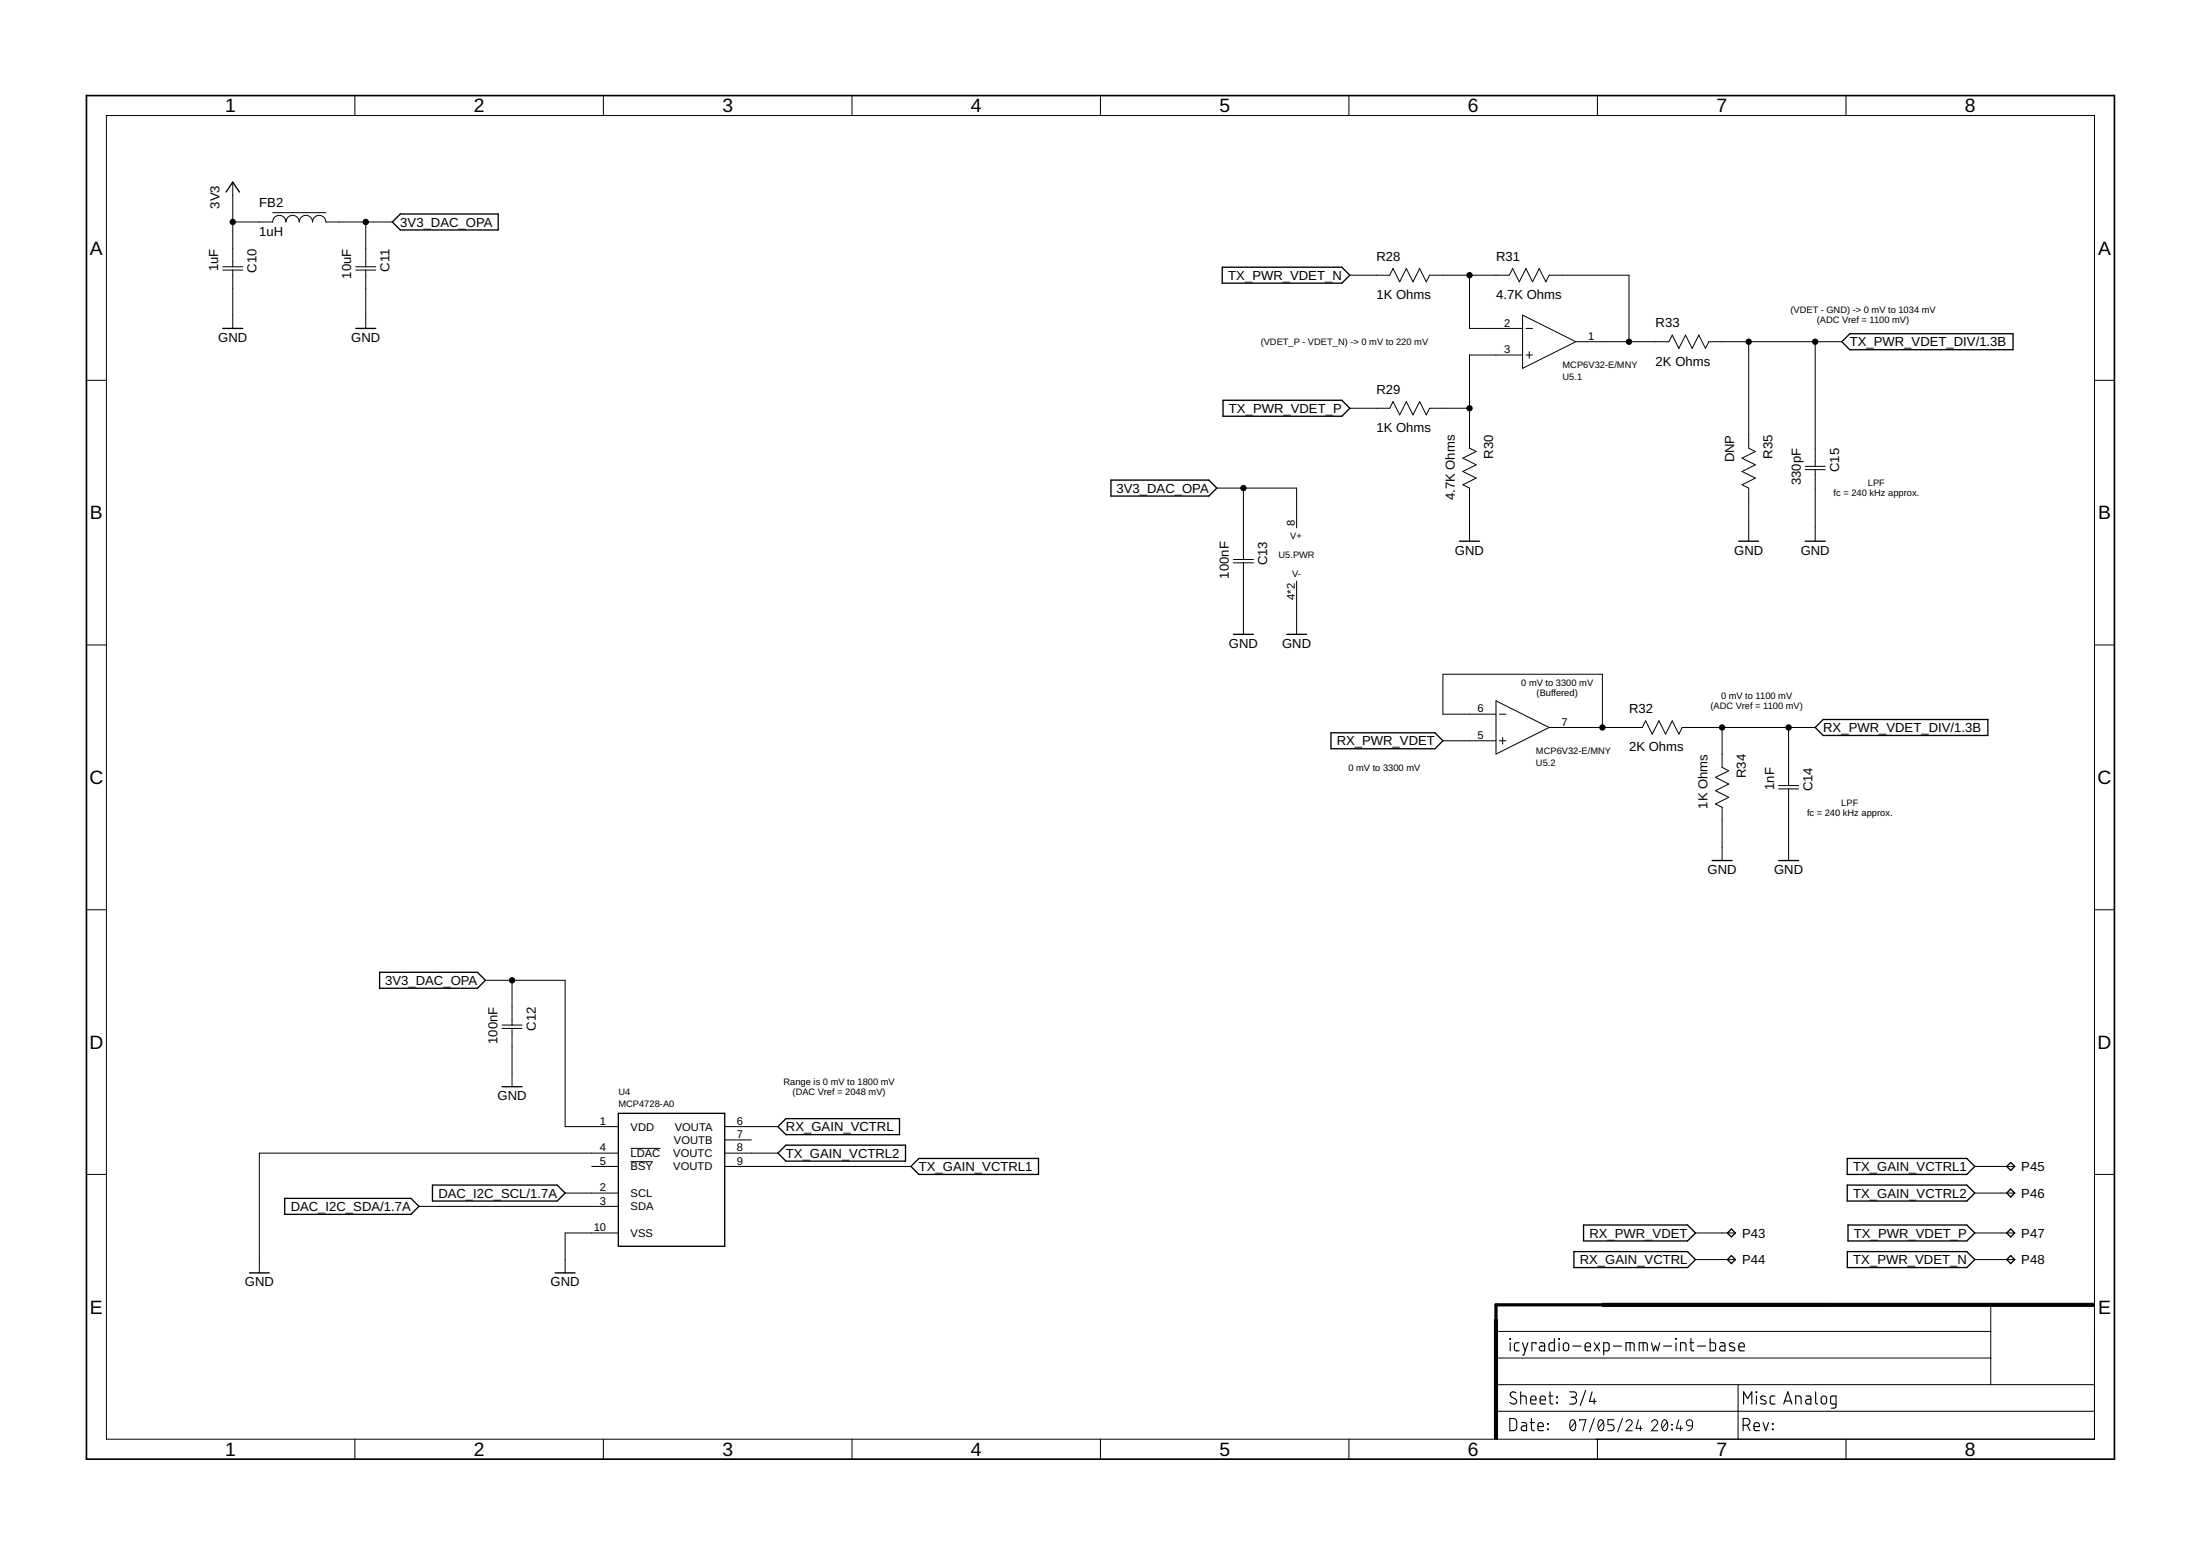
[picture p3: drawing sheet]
<svg xmlns="http://www.w3.org/2000/svg" width="420mm" height="297mm" viewBox="0 0 420 297" stroke-linecap="round" stroke-linejoin="round" font-family="sans-serif">
<g fill="none" stroke="#000" stroke-width=".19">
<path d="M67.8 18.2v3.9M115.2 18.2v3.9M162.7 18.2v3.9M210.2 18.2v3.9M257.6 18.2v3.9M305.1 18.2v3.9M352.6 18.2v3.9M20.3 22.1h379.7v252.6h-379.7zM44.4 34.8v16.1M42.5 50.9h3.9M42.5 51.6h3.9M44.4 42.4h7.7a1.27 1.27 0 0 1 1.2-1.3 1.27 1.27 0 0 1 1.3 1.3 1.27 1.27 0 0 1 1.3-1.3 1.27 1.27 0 0 1 1.2 1.3 1.27 1.27 0 0 1 1.3-1.3 1.27 1.27 0 0 1 1.3 1.3 1.27 1.27 0 0 1 1.3-1.3 1.27 1.27 0 0 1 1.2 1.3h12.7"/>
<path d="M44.4 51.6v11.1M52.1 40.6h10.1M67.9 50.9h3.9M67.9 51.6h3.9M69.8 42.4v8.5M69.8 51.6v11.1M257.8 52.5h7.6l.6-1.2 1.3 2.5 1.3-2.5 1.3 2.5 1.2-2.5 1.3 2.5 .6-1.3h15.2l.7-1.2 1.3 2.5 1.2-2.5 1.3 2.5 1.3-2.5 1.2 2.5 .7-1.3h15.2v12.7M280.6 52.5v10.2h10.2M16.5 72.6h3.8M257.8 77.9h7.6l.6-1.2 1.3 2.5 1.3-2.5 1.3 2.5 1.2-2.5 1.3 2.5 .6-1.3h7.6M290.8 67.8h-10.2v17.8l1.3 .6-2.5 1.3 2.5 1.2-2.5 1.3 2.5 1.3-2.5 1.2 1.2 .7v10.1M290.8 60.2l10.1 5-10.1 5.1z"/>
<path d="M291.4 67.8h1.3M291.4 62.7h1.3M292.1 67.1v1.3M300.9 65.2h17.8l.7-1.2 1.2 2.5 1.3-2.5 1.3 2.5 1.2-2.5 1.3 2.5 .6-1.3h25.4M334 65.2v20.4l1.2 .6-2.5 1.3 2.5 1.2-2.5 1.3 2.5 1.3-2.5 1.2 1.3 .7v10.1M346.7 65.2v23.8M400 72.6h3.8M232.4 93.2h15.2v7.6M237.5 93.2v13.6M344.8 89h3.8M344.8 89.7h3.8M346.7 89.7v13.6"/>
<path d="M235.6 106.8h3.8M235.6 107.4h3.8M237.5 107.4v13.7M247.6 110.9v10.2M16.5 123.1h3.8M285.7 136.3h-10.1v-7.6h30.4v10.2M285.7 133.8l10.2 5.1-10.2 5.1zM286.3 136.3h1.3M295.9 138.9h17.7l.7-1.3 1.3 2.5 1.2-2.5 1.3 2.5 1.3-2.5 1.2 2.5 .7-1.2h25.4M328.9 138.9v7.6l1.3 .6-2.6 1.3 2.6 1.3-2.6 1.2 2.6 1.3-2.6 1.3 1.3 .6v10.2M341.6 138.9v11.1M400 123.1h3.8"/>
<path d="M275.6 141.4h10.1M286.3 141.4h1.3M287 140.8v1.2M339.7 150h3.8M339.7 150.6h3.8M341.6 150.6v13.7M16.5 173.7h3.8M400 173.7h3.8M92.7 187.1h15.2v28h10.2M95.9 195.7h3.8M95.9 196.3h3.8M97.8 187.1v8.6"/>
<path d="M97.8 196.3v11.2M120.4 219.2h5.7M138.4 215.1h10.2M138.4 217.6h5.1M16.5 224.2h3.8M80 230.3h38.1M107.9 227.8h10.2M113 222.7h5.1M118.1 235.4h-10.2v7.6M118.1 220.1h-68.6v22.9M120.4 221.8h4.3M138.4 220.1h10.2"/>
<path d="M138.4 222.7h35.6M323.8 235.4h7.6M377.1 235.4h7.7M377.1 227.8h7.7M377.1 222.7h7.7M400 224.2h3.8M285.7 254.2h94.5M285.7 259.2h94.5M323.8 240.5h7.6M377.1 240.5h7.7M380.2 249.1v15.2M67.8 274.7v3.9"/>
<path d="M115.2 274.7v3.9M162.7 274.7v3.9M210.2 274.7v3.9M257.6 274.7v3.9M285.7 269.4h114.3M285.7 264.3h114.3M300 271.2a.49 .49 0 0 1 .6-.1 .49 .49 0 0 1 .3 .5 1.21 1.21 0 0 1-.5 1.5 1.26 1.26 0 0 1-.4-1.8zM300.8 271.5l-.9 1.2M301.7 271.3v-.3h1.2l-.6 2.1M304.5 270.8l-.9 2.6M305.1 274.7v3.9M305.4 271.2a.56 .56 0 0 1 .7 0 .56 .56 0 0 1 .2 .6v.8a.51 .51 0 0 1-.5 .5 .51 .51 0 0 1-.6-.5v-.8z"/>
<path d="M306.2 271.5l-.9 1.2M308.3 271h-1.2v1h.7a.59 .59 0 0 1 .5 .6 .59 .59 0 0 1-.5 .5h-.7M309.9 270.8l-1 2.6M310.5 271.5a.58 .58 0 0 1 .9-.5 .58 .58 0 0 1 .1 1l-1 1.1h1.2M312.9 271l-.4 1.7h1.1M313.3 272.2v.9M315.4 271.5a.58 .58 0 0 1 .8-.5 .58 .58 0 0 1 .2 1l-1 1.1h1.2M317.6 271.2a.49 .49 0 0 1 .6-.1 .49 .49 0 0 1 .2 .5 1.21 1.21 0 0 1-.5 1.5 1.35 1.35 0 0 1-.3-1.9zM318.4 271.5l-.9 1.2M319.3 271.9l.1 .1zM319.3 272.8l.1 .2zM320.6 271l-.5 1.7h1.2"/>
<path d="M321 272.2v.9M322.2 271.2l.4-.2 .5 .2 .1 1h-.7l-.3-.1-.1-.4zM323.2 272.2l-.2 .7-.7 .2M331.9 264.3v10.4M352.6 274.7v3.9"/>
</g>
<g fill="none" stroke="#000" stroke-width=".25">
<path d="M43.2 36.7l1.2-1.9 1.3 1.9M74.9 42.4l1.6-1.5h18.6v3h-18.6zM233.4 51h22.9l1.5 1.5-1.5 1.6h-22.9zM42.5 62.7h3.9M67.9 62.7h3.9M233.6 76.4h22.7l1.5 1.5-1.5 1.6h-22.7zM353.3 63.7h31.2v3.1h-31.2l-1.6-1.6zM212.2 91.7h18.7l1.5 1.5-1.5 1.5h-18.7zM278.7 103.3h3.9M332.1 103.3h3.8M344.8 103.3h3.8M235.6 121.1h3.8"/>
<path d="M245.7 121.1h3.8M254.2 139.9h19.8l1.6 1.5-1.6 1.5h-19.8zM346.7 138.9l1.5-1.5h31.4v3h-31.4zM327 164.3h3.8M339.7 164.3h3.8M72.5 185.6h18.7l1.5 1.5-1.5 1.6h-18.7zM95.9 207.5h3.8M118.1 212.5h20.3v25.4h-20.3zM148.6 215.1l1.5-1.5h21.7v3h-21.7zM54.4 228.8h24.1l1.5 1.5-1.5 1.5h-24.1zM82.6 226.2h23.8l1.5 1.6-1.5 1.5h-23.8zM148.6 220.1l1.5-1.5h22.8v3.1h-22.8z"/>
<path d="M174 222.7l1.5-1.6h22.8v3.1h-22.8zM300.6 238.9h21.7l1.5 1.6-1.5 1.5h-21.7zM302.4 233.8h19.9l1.5 1.6-1.5 1.5h-19.9zM330.7 234.6l.7 .8-.7 .7-.8-.7zM330.7 239.7l.7 .8-.7 .7-.8-.7zM352.8 226.2h22.8l1.5 1.6-1.5 1.5h-22.8zM352.8 221.1h22.8l1.5 1.6-1.5 1.5h-22.8zM352.8 238.9h22.8l1.5 1.6-1.5 1.5h-22.8zM352.9 233.8h22.7l1.5 1.6-1.5 1.5h-22.7zM383.2 227.8l.8-.8 .8 .8-.8 .7zM384 234.6l.8 .8-.8 .7-.8-.7zM384 239.7l.8 .8-.8 .7-.8-.7z"/>
<path d="M384 221.9l.8 .8-.8 .7-.8-.7zM47.6 243h3.8M106 243h3.8"/>
</g>
<path d="M16.5 18.2h387.3v260.4h-387.3z" fill="none" stroke="#000" stroke-width=".32"/>
<path d="M285.4 251.9h.6v22.8h-.6zM306 248.8h94v.6h-94z" fill="#000" stroke="#000" stroke-width=".19"/>
<path d="M349.2 249.1h-63.5v3.8" fill="none" stroke="#000" stroke-width=".61"/>
<g fill="none" stroke="#000" stroke-width=".21">
<path d="M288.4 255.5l.1 .2zM288.4 256.3v1.6M290.1 256.3h-.6l-.3 .4 .1 1.1 .8 .1M290.8 256.3l.5 1.6M291.8 256.3l-.8 2.4h-.2M293.3 256.6v-.3h-.7v1.6M294.1 256.3h.6l.3 .4v1.2h-.6a.46 .46 0 0 1-.4-.5 .46 .46 0 0 1 .4-.4h.6M296.9 255.5v2.4h-.8l-.3-.4 .1-.9 .2-.3h.8M297.7 255.5l.1 .2zM297.8 256.3v1.6M298.8 256.4l.4-.1a.92 .92 0 0 1 .1 1.5l-.3 .1a.92 .92 0 0 1-.2-1.5zM300.4 257h1.5"/>
<path d="M302.7 257.1h1.1a.55 .55 0 0 0-.4-.8 .55 .55 0 0 0-.7 .5l.1 1 1 .1M304.5 256.3l1 1.6M305.5 256.3l-1 1.6M306.3 257.9h.8l.2-.3v-1l-.2-.3h-.8v2.4M308.1 257h1.6M310.5 257.9v-1.6l1.5 .1 .1 .3v1.2M311.3 256.3v1.6M313.1 257.9v-1.6l1.4 .1 .1 1.5M313.8 256.3v1.6M315.4 256.3l.4 1.6 .4-1.1 .4 1.1 .4-1.6M317.7 257h1.6M320 255.5l.1 .2z"/>
<path d="M320.1 256.3v1.6M321 257.9v-1.6l.9 .1 .1 1.5M322.7 256.3h.8M322.9 255.5l.1 2.1 .2 .3h.3M324.2 257h1.5M326.6 255.5v2.4h.8l.2-.3v-1l-.2-.3h-.8M328.5 256.3h.7l.2 .3v1.3h-.6a.46 .46 0 0 1-.4-.5 .46 .46 0 0 1 .4-.4h.6M331.2 256.5a.61 .61 0 0 0-.9 .1v.3l1 .4v.4a.82 .82 0 0 1-1 0M332.1 257.1h1a.56 .56 0 0 0-.3-.8 .56 .56 0 0 0-.7 .5l.1 1 .9 .1M288.4 270.8h.8l.4 .4v1.5l-.4 .4h-.8zM289.5 265.9a.58 .58 0 0 0-.9-.1 .58 .58 0 0 0 .1 .9l.7 .4a.58 .58 0 0 1 .1 .8 .58 .58 0 0 1-.9 0l-.2-.2M290.4 266.5l1 .1 .1 .3v1.1"/>
<path d="M290.4 265.7v2.3M290.6 271.6h.7l.2 .3v1.2h-.5a.46 .46 0 0 1-.5-.4 .46 .46 0 0 1 .5-.5h.5M292.2 271.6h.8M292.3 267.3h1a.54 .54 0 0 0-.3-.8 .54 .54 0 0 0-.7 .5l.1 .9 .9 .1M292.5 270.8v1.9l.1 .3 .4 .1M293.7 272.3h1a.54 .54 0 0 0-.3-.7 .54 .54 0 0 0-.7 .5l.1 .9 .9 .1M294.1 267.3h1.1a.54 .54 0 0 0-.4-.8 .54 .54 0 0 0-.7 .5l.1 .9 1 .1M295.6 272.8l.1 .1zM295.6 271.8l.1 .1zM295.8 266.5h.8M296 265.7l.1 2.1 .2 .2h.3M297.3 266.7h.1v.1h-.1z"/>
<path d="M297.3 267.7h.1v.1h-.1zM299.8 265.7h.8a.52 .52 0 0 1 .5 .5 .52 .52 0 0 1-.5 .5h-.6M300.4 266.7a.65 .65 0 0 1 .7 .7 .65 .65 0 0 1-.7 .6h-.6M302.8 265.5l-1 2.8M304.1 265.7l-.5 1.8h1.2M304.5 267v1M332.9 272.1h.6a.65 .65 0 0 0 .7-.7 .65 .65 0 0 0-.7-.6h-.6v2.3M333 268v-2.3l.8 1.3 .8-1.3v2.3M333.7 272.1l.5 1M335 272.3h1a.54 .54 0 0 0-.3-.7 .54 .54 0 0 0-.7 .5l.1 .9 .9 .1M335.4 265.7l.1 .1zM335.4 266.5v1.5"/>
<path d="M336.7 271.6l.5 1.5 .6-1.5M337.2 266.6a.59 .59 0 0 0-.9 .1v.3l1 .6a.32 .32 0 0 1-.3 .4l-.7-.1M338.5 271.8l.1 .1zM338.5 272.8l.1 .1zM339 266.5h-.7l-.2 .4 .1 1 .8 .1M340.7 268l.7-2.3 .8 2.3M340.8 267.5h1.2M342.9 268v-1.5l1 .1 .1 .3v1.1M344.9 266.5h.7l.2 .2v1.3h-.5a.46 .46 0 0 1-.5-.4 .46 .46 0 0 1 .5-.5h.5M346.8 265.7v2.1l.3 .2M347.9 266.7l.5-.2a.92 .92 0 0 1 .2 1.5h-.4l-.4-.3zM350.6 268h-.8l-.2-.2v-1.1l.2-.2h.8v1.9l-.2 .4h-.7"/>
</g>
<g fill="#000" stroke="#000" stroke-width=".19">
<circle cx="44.4" cy="42.4" r=".51"/>
<circle cx="69.8" cy="42.4" r=".51"/>
<circle cx="280.6" cy="52.5" r=".51"/>
<circle cx="280.6" cy="77.9" r=".51"/>
<circle cx="311.1" cy="65.2" r=".51"/>
<circle cx="334" cy="65.2" r=".51"/>
<circle cx="346.7" cy="65.2" r=".51"/>
<circle cx="237.5" cy="93.2" r=".51"/>
<circle cx="306" cy="138.9" r=".51"/>
<circle cx="328.9" cy="138.9" r=".51"/>
<circle cx="341.6" cy="138.9" r=".51"/>
<circle cx="97.8" cy="187.1" r=".51"/>
</g>
<g font-size="3.7">
<text x="43" y="21.4">1</text>
<text x="90.5" y="21.4">2</text>
<text x="138" y="21.4">3</text>
<text x="185.4" y="21.4">4</text>
<text x="232.9" y="21.4">5</text>
<text x="280.3" y="21.4">6</text>
<text x="327.8" y="21.4">7</text>
<text x="375.3" y="21.4">8</text>
<text x="17.2" y="48.6">A</text>
<text x="400.7" y="48.6">A</text>
<text x="17.2" y="99.2">B</text>
<text x="400.7" y="99.2">B</text>
<text x="17.1" y="149.7">C</text>
<text x="400.6" y="149.7">C</text>
<text x="17.1" y="200.2">D</text>
<text x="400.6" y="200.2">D</text>
<text x="17.2" y="250.8">E</text>
<text x="400.7" y="250.8">E</text>
<text x="43" y="277.9">1</text>
<text x="90.5" y="277.9">2</text>
<text x="138" y="277.9">3</text>
<text x="185.4" y="277.9">4</text>
<text x="232.9" y="277.9">5</text>
<text x="280.3" y="277.9">6</text>
<text x="327.8" y="277.9">7</text>
<text x="375.3" y="277.9">8</text>
</g>
<g font-size="2.5">
<text x="41.9" y="39.8" transform="rotate(-90 41.9 39.8)">3V3</text>
<text x="49.5" y="39.6">FB2</text>
<text x="49.5" y="45.1">1uH</text>
<text x="76.4" y="43.3">3V3_DAC_OPA</text>
<text x="41.7" y="51.8" transform="rotate(-90 41.7 51.8)">1uF</text>
<text x="49" y="52" transform="rotate(-90 49 52)">C10</text>
<text x="67.1" y="53.2" transform="rotate(-90 67.1 53.2)">10uF</text>
<text x="74.4" y="51.9" transform="rotate(-90 74.4 51.9)">C11</text>
<text x="234.6" y="53.4">TX_PWR_VDET_N</text>
<text x="262.9" y="49.8">R28</text>
<text x="285.7" y="49.8">R31</text>
<text x="262.9" y="57.1">1K Ohms</text>
<text x="285.7" y="57.1">4.7K Ohms</text>
<text x="41.7" y="65.2">GND</text>
<text x="67.1" y="65.2">GND</text>
<text x="316.2" y="62.5">R33</text>
<text x="316.2" y="69.8">2K Ohms</text>
<text x="353.3" y="66.1">TX_PWR_VDET_DIV/1.3B</text>
<text x="262.9" y="75.2">R29</text>
<text x="234.7" y="78.8">TX_PWR_VDET_P</text>
<text x="262.9" y="82.5">1K Ohms</text>
<text x="285.2" y="87.6" transform="rotate(-90 285.2 87.6)">R30</text>
<text x="331.2" y="88.3" transform="rotate(-90 331.2 88.3)">DNP</text>
<text x="338.5" y="87.6" transform="rotate(-90 338.5 87.6)">R35</text>
<text x="213.2" y="94.1">3V3_DAC_OPA</text>
<text x="277.9" y="95.5" transform="rotate(-90 277.9 95.5)">4.7K Ohms</text>
<text x="343.9" y="92.7" transform="rotate(-90 343.9 92.7)">330pF</text>
<text x="351.2" y="90.1" transform="rotate(-90 351.2 90.1)">C15</text>
<text x="242" y="107.9" transform="rotate(-90 242 107.9)">C13</text>
<text x="277.9" y="105.9">GND</text>
<text x="331.2" y="105.9">GND</text>
<text x="343.9" y="105.9">GND</text>
<text x="234.7" y="110.4" transform="rotate(-90 234.7 110.4)">100nF</text>
<text x="234.7" y="123.6">GND</text>
<text x="244.8" y="123.6">GND</text>
<text x="311.1" y="136.1">R32</text>
<text x="255.3" y="142.3">RX_PWR_VDET</text>
<text x="311.1" y="143.4">2K Ohms</text>
<text x="348.2" y="139.8">RX_PWR_VDET_DIV/1.3B</text>
<text x="333.4" y="148.6" transform="rotate(-90 333.4 148.6)">R34</text>
<text x="326.1" y="154.4" transform="rotate(-90 326.1 154.4)">1K Ohms</text>
<text x="338.8" y="150.8" transform="rotate(-90 338.8 150.8)">1nF</text>
<text x="346.1" y="151.1" transform="rotate(-90 346.1 151.1)">C14</text>
<text x="326.1" y="166.8">GND</text>
<text x="338.8" y="166.8">GND</text>
<text x="73.5" y="188">3V3_DAC_OPA</text>
<text x="102.3" y="196.8" transform="rotate(-90 102.3 196.8)">C12</text>
<text x="95" y="199.3" transform="rotate(-90 95 199.3)">100nF</text>
<text x="95" y="210">GND</text>
<text x="150.1" y="216">RX_GAIN_VCTRL</text>
<text x="150.1" y="221">TX_GAIN_VCTRL2</text>
<text x="175.5" y="223.6">TX_GAIN_VCTRL1</text>
<text x="353.9" y="223.6">TX_GAIN_VCTRL1</text>
<text x="386" y="223.6">P45</text>
<text x="55.5" y="231.2">DAC_I2C_SDA/1.7A</text>
<text x="83.7" y="228.7">DAC_I2C_SCL/1.7A</text>
<text x="353.9" y="228.7">TX_GAIN_VCTRL2</text>
<text x="386" y="228.7">P46</text>
<text x="303.5" y="236.3">RX_PWR_VDET</text>
<text x="332.7" y="236.3">P43</text>
<text x="354.1" y="236.3">TX_PWR_VDET_P</text>
<text x="386" y="236.3">P47</text>
<text x="46.8" y="245.5">GND</text>
<text x="105.2" y="245.5">GND</text>
<text x="301.7" y="241.3">RX_GAIN_VCTRL</text>
<text x="332.7" y="241.3">P44</text>
<text x="353.9" y="241.3">TX_PWR_VDET_N</text>
<text x="386" y="241.3">P48</text>
</g>
<g font-size="2.1">
<text x="287.3" y="62.3">2</text>
<text x="303.3" y="64.9">1</text>
<text x="287.3" y="67.4">3</text>
<text x="247.3" y="100.4" transform="rotate(-90 247.3 100.4)">8</text>
<text x="247.3" y="114.5" transform="rotate(-90 247.3 114.5)">4*2</text>
<text x="282.2" y="136">6</text>
<text x="282.2" y="141.1">5</text>
<text x="298.2" y="138.5">7</text>
<text x="114.6" y="214.7">1</text>
<text x="120.4" y="215.8">VDD</text>
<text x="128.9" y="215.8">VOUTA</text>
<text x="140.8" y="214.7">6</text>
<text x="114.6" y="219.8">4</text>
<text x="120.4" y="220.9">LDAC</text>
<text x="128.6" y="220.9">VOUTC</text>
<text x="128.7" y="218.4">VOUTB</text>
<text x="140.8" y="217.2">7</text>
<text x="140.8" y="219.8">8</text>
<text x="114.6" y="227.4">2</text>
<text x="114.6" y="222.3">5</text>
<text x="120.4" y="223.4">BSY</text>
<text x="128.6" y="223.4">VOUTD</text>
<text x="140.8" y="222.3">9</text>
<text x="114.6" y="229.9">3</text>
<text x="120.4" y="228.5">SCL</text>
<text x="120.4" y="231.1">SDA</text>
<text x="113.4" y="235">10</text>
<text x="120.4" y="236.1">VSS</text>
</g>
<g font-size="1.8">
<text x="341.9" y="59.8">(VDET - GND) -&gt; 0 mV to 1034 mV</text>
<text x="240.8" y="65.9">(VDET_P - VDET_N) -&gt; 0 mV to 220 mV</text>
<text x="347" y="61.7">(ADC Vref = 1100 mV)</text>
<text x="298.4" y="70.3">MCP6V32-E/MNY</text>
<text x="298.4" y="72.6">U5.1</text>
<text x="350.2" y="94.8">fc = 240 kHz approx.</text>
<text x="356.7" y="92.8">LPF</text>
<text x="244.2" y="106.5">U5.PWR</text>
<text x="246.4" y="102.8">V+</text>
<text x="246.8" y="110.2">V-</text>
<text x="290.5" y="130.9">0 mV to 3300 mV</text>
<text x="293.5" y="132.8">(Buffered)</text>
<text x="326.7" y="135.4">(ADC Vref = 1100 mV)</text>
<text x="328.7" y="133.5">0 mV to 1100 mV</text>
<text x="293.3" y="144">MCP6V32-E/MNY</text>
<text x="257.5" y="147.1">0 mV to 3300 mV</text>
<text x="293.3" y="146.2">U5.2</text>
<text x="345.1" y="155.7">fc = 240 kHz approx.</text>
<text x="351.6" y="153.8">LPF</text>
<text x="118.1" y="209">U4</text>
<text x="149.6" y="207.1">Range is 0 mV to 1800 mV</text>
<text x="151.4" y="209">(DAC Vref = 2048 mV)</text>
<text x="118.1" y="211.3">MCP4728-A0</text>
</g>
</svg>
